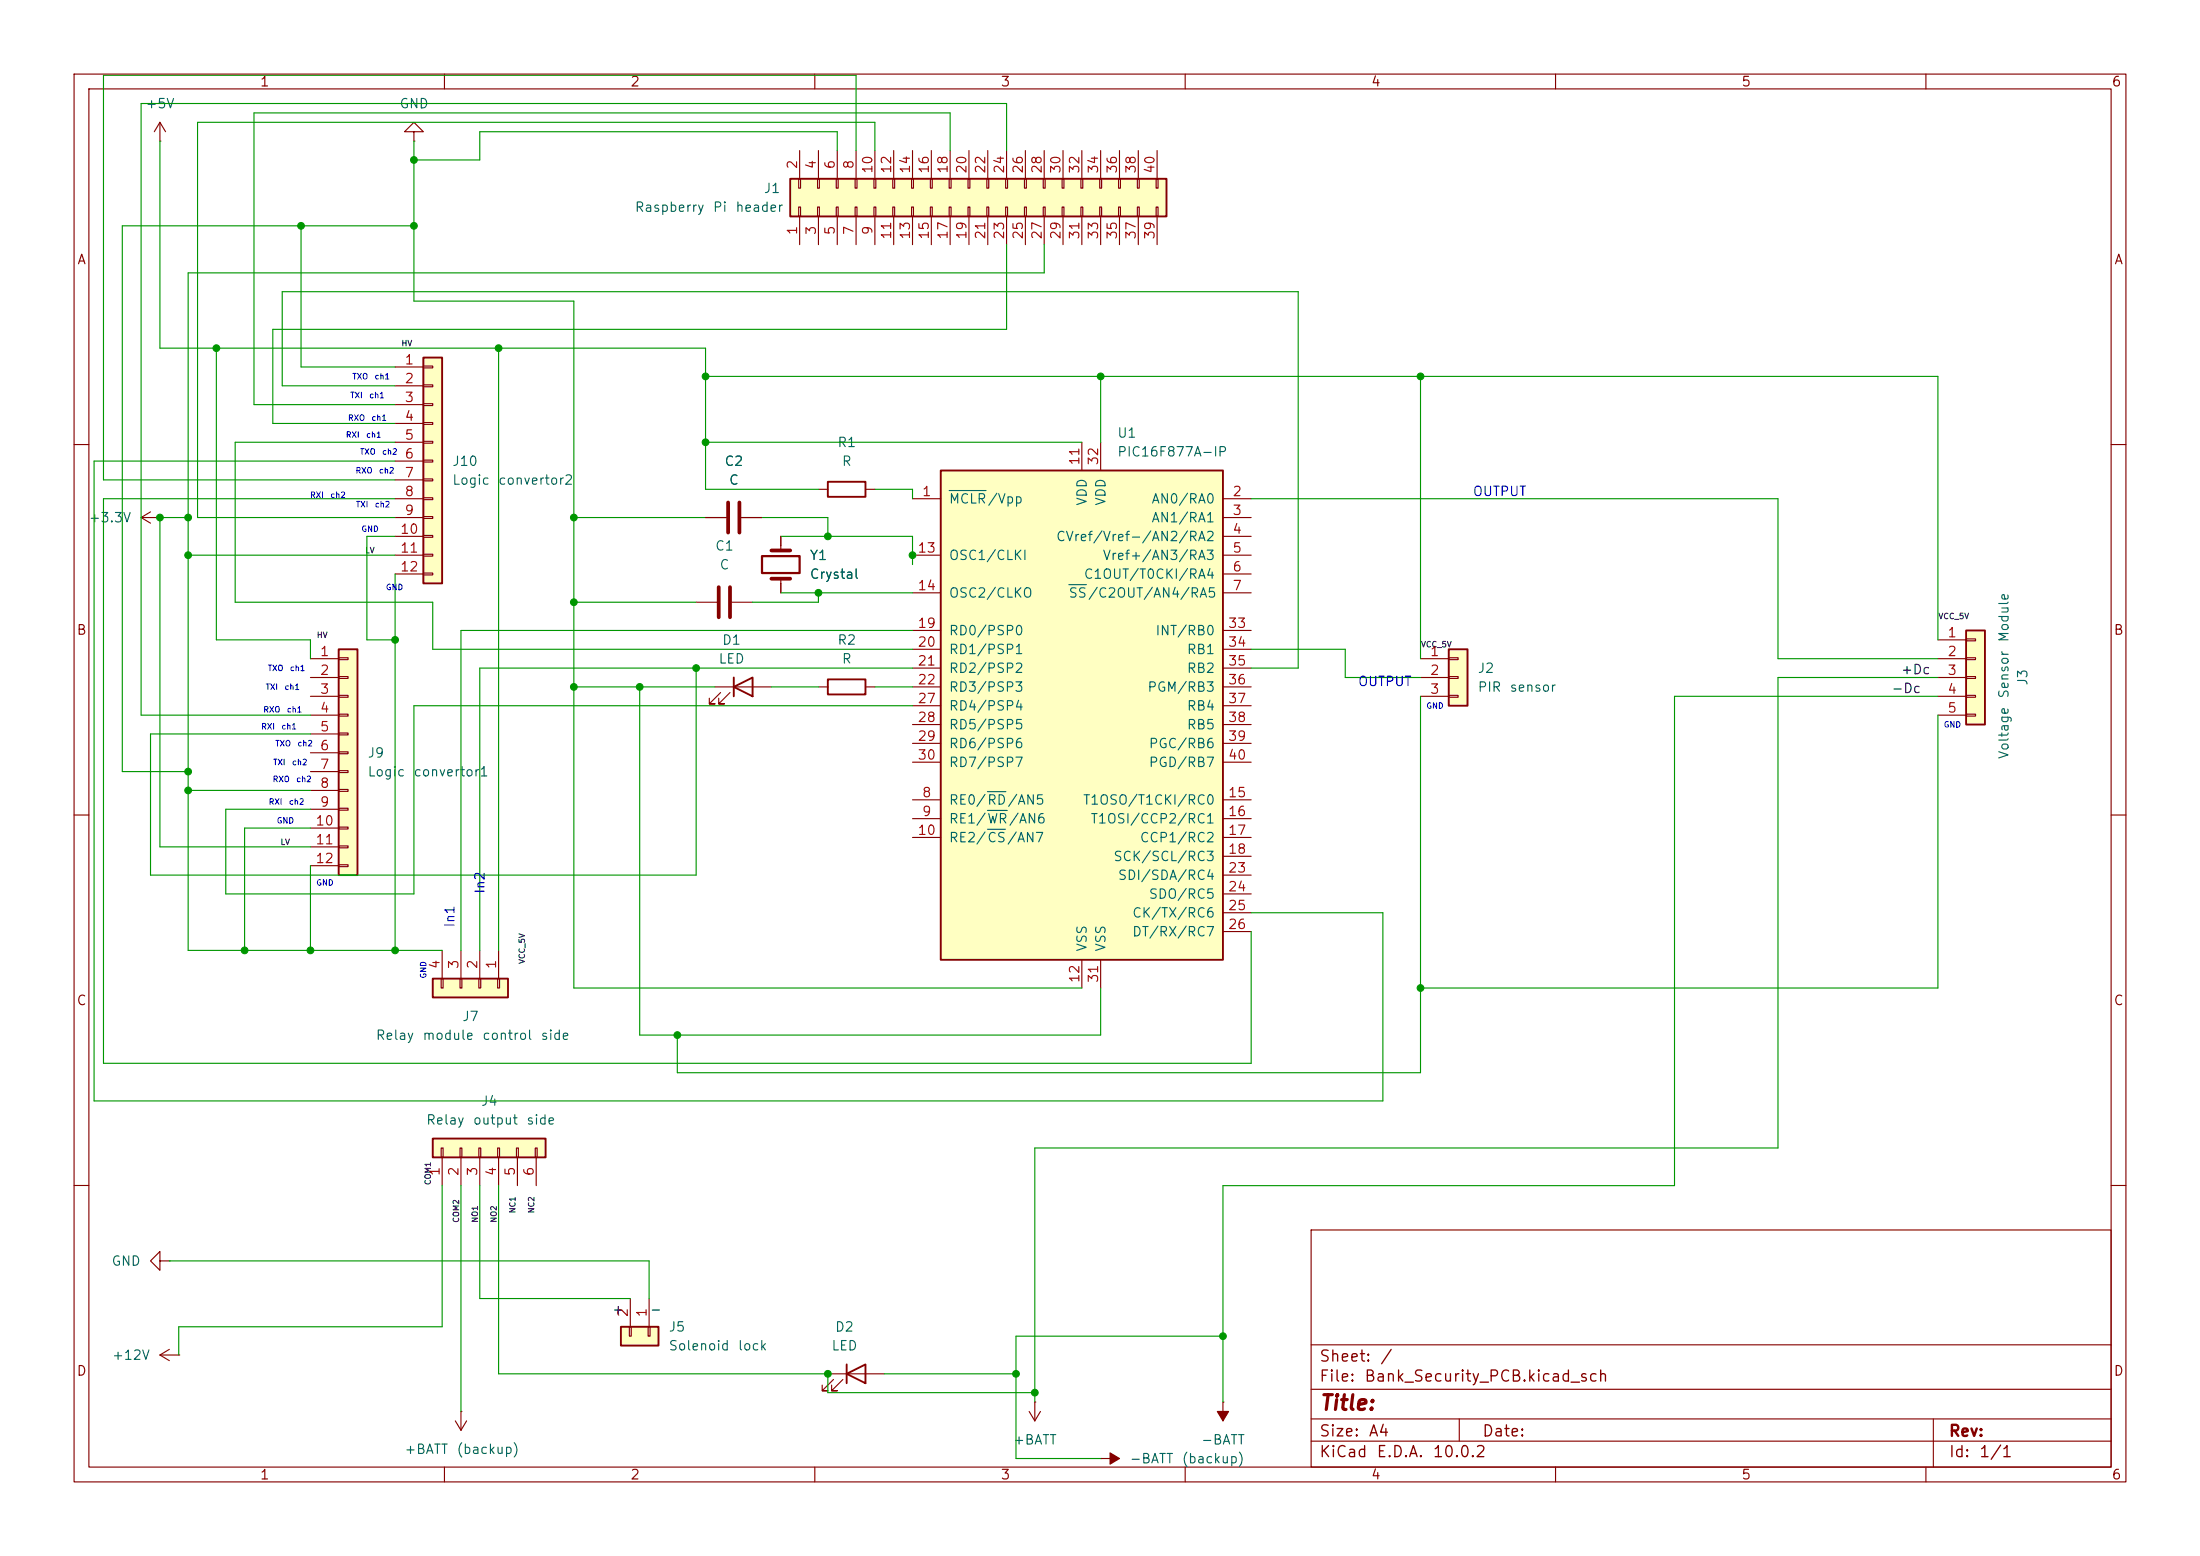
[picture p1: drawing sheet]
<svg xmlns="http://www.w3.org/2000/svg" width="297mm" height="210mm" viewBox="0 0 297 210" stroke-linecap="round" stroke-linejoin="round" font-family="sans-serif">
<g fill="none" stroke="#840000" stroke-width=".15">
<path d="M10 10h277v190h-277zM12 12h273v186h-273zM60 10v2M110 10v2M160 10v2M210 10v2M260 10v2M10 60h2M285 60h2M94 81.3h2.8M98.8 81.3h2.8M10 110h2"/>
<path d="M285 110h2M10 160h2M177 166h108v32h-108zM285 160h2M60 198v2M110 198v2M160 198v2M177 194.5h108M177 191.5h108M177 187.5h108M177 181.5h108M197 191.5v3"/>
<path d="M210 198v2M260 198v2M261 191.5v6.5"/>
</g>
<path d="M97 79.2v4.1M98.6 79.2v4.1" fill="none" stroke="#840000" stroke-width=".51"/>
<path d="M57.1 48.3h2.6v30.4h-2.6z" fill="#ffffc2"/>
<path d="M57.1 48.3h2.6v30.4h-2.6zM99.1 92.7l2.5-1.3v2.6zM99.1 91.4v2.6M114.3 185.4l2.5-1.2v2.5zM114.3 184.2v2.5" fill="none" stroke="#840000" stroke-width=".25"/>
<g fill="none" stroke="#840000" stroke-width=".15">
<path d="M55.9 17.8h1.2l-1.2-1.3-1.3 1.3h1.3v1.3M55.9 19.1h.1M53.3 49.5h3.8M53.3 52.1h3.8M53.3 54.6h3.8M53.3 57.2h3.8M53.3 59.7h3.8M57.1 49.4h1.3v.3h-1.3zM57.1 51.9h1.3v.3h-1.3zM57.1 54.5h1.3v.2h-1.3zM57.1 57h1.3v.3h-1.3zM57.1 59.6h1.3v.2h-1.3z"/>
<path d="M53.3 62.2h3.8M53.3 64.8h3.8M53.3 67.3h3.8M53.3 69.9h3.8M53.3 72.4h3.8M53.3 74.9h3.8M53.3 77.5h3.8M57.1 62.1h1.3v.3h-1.3zM57.1 64.6h1.3v.3h-1.3zM57.1 67.2h1.3v.2h-1.3zM57.1 69.7h1.3v.3h-1.3zM57.1 72.3h1.3v.2h-1.3z"/>
<path d="M57.1 74.8h1.3v.3h-1.3zM57.1 77.3h1.3v.3h-1.3zM96.5 92.7h7.6M97.3 93.5l-1.5 1.5h.7h-.7v-.8M98.6 93.5l-1.6 1.5h.8h-.8v-.8M111.8 185.4h7.6M112.5 186.2l-1.5 1.5h.8h-.8v-.8M113.8 186.2l-1.5 1.5h.7h-.7v-.8M138.9 190.5l.8 1.3M139.7 189.2h.1M139.7 189.2v2.6M140.5 190.5l-.8 1.3"/>
<path d="M148.6 196.9h.1M148.6 196.9h2.5M165.1 189.2h.1M165.1 189.2v2.6"/>
</g>
<g fill="#840000" stroke="#840000" stroke-width=".15">
<path d="M149.9 196.1l1.2 .8-1.2 .7z"/>
<path d="M164.3 190.5h1.6l-.8 1.3z"/>
</g>
<path d="M127 63.5h38.1v66h-38.1z" fill="#ffffc2"/>
<path d="M127 63.5h38.1v66h-38.1z" fill="none" stroke="#840000" stroke-width=".25"/>
<g fill="none" stroke="#840000" stroke-width=".15">
<path d="M146 59.7v3.8M148.6 59.7v3.8M123.2 67.3h3.8M123.2 74.9h3.8M165.1 67.3h3.8M165.1 69.9h3.8M165.1 72.4h3.8M165.1 74.9h3.8M165.1 77.5h3.8M123.2 80h3.8M123.2 85.1h3.8M123.2 87.6h3.8"/>
<path d="M123.2 90.2h3.8M123.2 92.7h3.8M123.2 95.3h3.8M123.2 97.8h3.8M165.1 80h3.8M165.1 85.1h3.8M165.1 87.6h3.8M165.1 90.2h3.8M165.1 92.7h3.8M165.1 95.3h3.8M165.1 97.8h3.8M123.2 108h3.8"/>
<path d="M123.2 110.5h3.8M123.2 113h3.8M123.2 100.3h3.8M123.2 102.9h3.8M165.1 108h3.8M165.1 110.5h3.8M165.1 113h3.8M165.1 115.6h3.8M165.1 118.1h3.8M165.1 100.3h3.8M165.1 102.9h3.8M146 129.5v3.9"/>
<path d="M148.6 129.5v3.9M165.1 120.7h3.8M165.1 123.2h3.8M165.1 125.7h3.8"/>
</g>
<path d="M128.1 66.2h5M144.3 78.9h2.4M133.3 106.8h2.5M133.3 109.4h2.7M133.3 111.9h2.4" fill="none" stroke="#006464" stroke-width=".15"/>
<path d="M195.6 87.6h2.5v7.7h-2.5z" fill="#ffffc2"/>
<path d="M195.6 87.6h2.5v7.7h-2.5z" fill="none" stroke="#840000" stroke-width=".25"/>
<path d="M191.8 88.9h3.8M191.8 91.4h3.8M191.8 94h3.8M195.6 88.8h1.2v.2h-1.2zM195.6 91.3h1.2v.3h-1.2zM195.6 93.9h1.2v.2h-1.2zM61.5 191.8l.7 1.2M62.2 190.5h.1M62.2 190.5v2.5M63 191.8l-.8 1.2" fill="none" stroke="#840000" stroke-width=".15"/>
<path d="M106.7 24.1h50.8v5.1h-50.8z" fill="#ffffc2"/>
<path d="M106.7 24.1h50.8v5.1h-50.8z" fill="none" stroke="#840000" stroke-width=".25"/>
<g fill="none" stroke="#840000" stroke-width=".15">
<path d="M107.8 27.9h.3v1.3h-.3zM107.8 24.1h.3v1.3h-.3zM107.9 20.3v3.8M107.9 29.2v3.8M110.4 27.9h.2v1.3h-.2zM110.4 24.1h.2v1.3h-.2zM110.5 20.3v3.8M110.5 29.2v3.8M112.9 27.9h.3v1.3h-.3zM112.9 24.1h.3v1.3h-.3zM113 20.3v3.8M113 29.2v3.8"/>
<path d="M115.4 27.9h.3v1.3h-.3zM115.4 24.1h.3v1.3h-.3zM115.6 20.3v3.8M115.6 29.2v3.8M118 27.9h.2v1.3h-.2zM118 24.1h.2v1.3h-.2zM118.1 20.3v3.8M118.1 29.2v3.8M120.5 27.9h.3v1.3h-.3zM120.5 24.1h.3v1.3h-.3zM120.6 20.3v3.8M120.6 29.2v3.8"/>
<path d="M123.1 27.9h.2v1.3h-.2zM123.1 24.1h.2v1.3h-.2zM123.2 20.3v3.8M123.2 29.2v3.8M125.6 27.9h.3v1.3h-.3zM125.6 24.1h.3v1.3h-.3zM125.7 20.3v3.8M125.7 29.2v3.8M128.1 27.9h.3v1.3h-.3zM128.1 24.1h.3v1.3h-.3zM128.3 20.3v3.8M128.3 29.2v3.8"/>
<path d="M130.7 27.9h.2v1.3h-.2zM130.7 24.1h.2v1.3h-.2zM130.8 20.3v3.8M130.8 29.2v3.8M133.2 27.9h.3v1.3h-.3zM133.2 24.1h.3v1.3h-.3zM133.3 20.3v3.8M133.3 29.2v3.8M135.8 27.9h.2v1.3h-.2zM135.8 24.1h.2v1.3h-.2zM135.9 20.3v3.8M135.9 29.2v3.8"/>
<path d="M138.3 27.9h.3v1.3h-.3zM138.3 24.1h.3v1.3h-.3zM138.4 20.3v3.8M138.4 29.2v3.8M140.8 27.9h.3v1.3h-.3zM140.8 24.1h.3v1.3h-.3zM141 20.3v3.8M141 29.2v3.8M143.4 27.9h.2v1.3h-.2zM143.4 24.1h.2v1.3h-.2zM143.5 20.3v3.8M143.5 29.2v3.8"/>
<path d="M145.9 27.9h.3v1.3h-.3zM145.9 24.1h.3v1.3h-.3zM146 20.3v3.8M146 29.2v3.8M148.5 27.9h.2v1.3h-.2zM148.5 24.1h.2v1.3h-.2zM148.6 20.3v3.8M148.6 29.2v3.8M151 27.9h.3v1.3h-.3zM151 24.1h.3v1.3h-.3zM151.1 20.3v3.8M151.1 29.2v3.8"/>
<path d="M153.5 27.9h.3v1.3h-.3zM153.5 24.1h.3v1.3h-.3zM153.7 20.3v3.8M153.7 29.2v3.8M156.1 27.9h.2v1.3h-.2zM156.1 24.1h.2v1.3h-.2zM156.2 20.3v3.8M156.2 29.2v3.8"/>
</g>
<path d="M58.4 132.1h10.2v2.5h-10.2z" fill="#ffffc2"/>
<path d="M58.4 132.1h10.2v2.5h-10.2z" fill="none" stroke="#840000" stroke-width=".25"/>
<path d="M59.6 132.1h.2v1.3h-.2zM59.7 128.3v3.8M62.1 132.1h.3v1.3h-.3zM62.2 128.3v3.8M64.6 132.1h.3v1.3h-.3zM64.8 128.3v3.8M67.2 132.1h.2v1.3h-.2zM67.3 128.3v3.8" fill="none" stroke="#840000" stroke-width=".15"/>
<path d="M83.8 179.1h5.1v2.5h-5.1z" fill="#ffffc2"/>
<path d="M83.8 179.1h5.1v2.5h-5.1z" fill="none" stroke="#840000" stroke-width=".25"/>
<path d="M105.4 72.4v1.9M105.4 78.1v1.9M85 179.1h.2v1.2h-.2zM85.1 175.3v3.8M87.5 179.1h.3v1.2h-.3zM87.6 175.3v3.8" fill="none" stroke="#840000" stroke-width=".15"/>
<path d="M104.1 78.1h2.6M104.1 74.3h2.6" fill="none" stroke="#840000" stroke-width=".51"/>
<path d="M102.9 75.1h5v2.2h-5z" fill="none" stroke="#840000" stroke-width=".3"/>
<path d="M265.4 85.1h2.6v12.7h-2.6z" fill="#ffffc2"/>
<path d="M111.8 65h5v2.1h-5zM111.8 91.7h5v2h-5zM265.4 85.1h2.6v12.7h-2.6z" fill="none" stroke="#840000" stroke-width=".25"/>
<g fill="none" stroke="#840000" stroke-width=".15">
<path d="M21.6 19.1h.1M21.6 16.5l-.8 1.3M21.6 16.5l.8 1.3M21.6 16.5v2.6M19 69.9l1.3 .7M19 69.9h2.6M20.3 69.1l-1.3 .8M21.6 69.9h.1M110.5 66h1.3M116.8 66h1.3M110.5 92.7h1.3M116.8 92.7h1.3"/>
<path d="M261.6 86.4h3.8M261.6 88.9h3.8M261.6 91.4h3.8M261.6 94h3.8M261.6 96.5h3.8M265.4 86.2h1.3v.3h-1.3zM265.4 88.8h1.3v.2h-1.3zM265.4 91.3h1.3v.3h-1.3zM265.4 93.9h1.3v.2h-1.3zM265.4 96.4h1.3v.2h-1.3zM21.6 182.9l1.3 .7M21.6 182.9h2.5"/>
<path d="M22.9 182.1l-1.3 .8M24.1 182.9h.1"/>
</g>
<path d="M45.7 87.6h2.6v30.5h-2.6z" fill="#ffffc2"/>
<path d="M45.7 87.6h2.6v30.5h-2.6z" fill="none" stroke="#840000" stroke-width=".25"/>
<g fill="none" stroke="#840000" stroke-width=".15">
<path d="M95.2 69.9h2.8M100.1 69.9h2.8M41.9 88.9h3.8M41.9 91.4h3.8M41.9 94h3.8M41.9 96.5h3.8M41.9 99.1h3.8M45.7 88.8h1.3v.2h-1.3zM45.7 91.3h1.3v.3h-1.3zM45.7 93.9h1.3v.2h-1.3zM45.7 96.4h1.3v.2h-1.3zM45.7 98.9h1.3v.3h-1.3z"/>
<path d="M41.9 101.6h3.8M41.9 104.1h3.8M41.9 106.7h3.8M41.9 109.2h3.8M41.9 111.8h3.8M41.9 114.3h3.8M41.9 116.8h3.8M45.7 101.5h1.3v.2h-1.3zM45.7 104h1.3v.3h-1.3zM45.7 106.6h1.3v.2h-1.3zM45.7 109.1h1.3v.2h-1.3zM45.7 111.6h1.3v.3h-1.3z"/>
<path d="M45.7 114.2h1.3v.2h-1.3zM45.7 116.7h1.3v.3h-1.3zM21.6 170.2v-1.3l-1.3 1.3 1.3 1.3v-1.3h1.3M22.9 170.2h.1"/>
</g>
<path d="M98.3 67.8v4.1M99.8 67.8v4.1" fill="none" stroke="#840000" stroke-width=".51"/>
<path d="M58.4 153.7h15.3v2.5h-15.3z" fill="#ffffc2"/>
<path d="M58.4 153.7h15.3v2.5h-15.3z" fill="none" stroke="#840000" stroke-width=".25"/>
<g fill="none" stroke="#840000" stroke-width=".15">
<path d="M95.2 69.9h2.8M100.1 69.9h2.8M105.4 72.4v1.3M105.4 78.7v1.3M59.6 154.9h.2v1.3h-.2zM59.7 156.2v3.8M62.1 154.9h.3v1.3h-.3zM62.2 156.2v3.8M64.6 154.9h.3v1.3h-.3zM64.8 156.2v3.8M67.2 154.9h.2v1.3h-.2zM67.3 156.2v3.8"/>
<path d="M69.7 154.9h.3v1.3h-.3zM69.8 156.2v3.8M72.3 154.9h.2v1.3h-.2zM72.4 156.2v3.8"/>
</g>
<g fill="none" stroke="#009600" stroke-width=".15">
<path d="M21.6 19.1v27.9h73.6v19h15.3M55.9 19.1v21.5h21.6v92.8h68.5M40.6 30.5v19h12.7M55.9 30.5h-39.4v73.6h8.9M113 20.3v-2.5h-48.2v3.8h-8.9M115.6 20.3v-10.1h-101.6v54.6h39.3M118.1 20.3v-3.8h-91.4v53.4h26.6M128.3 20.3v-5.1h-94v39.4h19M135.9 33v11.5h-99.1v12.7h16.5M135.9 20.3v-6.3h-116.9v82.5h22.9M141 33v3.8h-115.6v91.5h34.3M29.2 47v39.4h12.7v2.5"/>
<path d="M53.3 59.7h-21.6v21.6h26.7v6.3h64.8M53.3 52.1h-15.2v-12.7h137.2v50.8h-6.4M67.3 47v81.3M95.2 59.7h50.8M95.2 50.8h166.4v35.6M148.6 50.8v8.9M191.8 50.8v38.1M25.4 69.9h-3.8v44.4h20.3M25.4 74.9h27.9M53.3 72.4h-3.8v14h3.8M53.3 67.3h-39.3v76.2h154.9v-17.8M53.3 62.2h-40.6v86.4h174v-25.4h-17.8"/>
<path d="M53.3 77.5v50.8M77.5 69.9h17.7M102.9 69.9h8.9v2.5M105.4 72.4h17.8v3.8M118.1 66h5.1v1.3M168.9 67.3h71.1v21.6h21.6M77.5 92.7h19M77.5 81.3h16.5M86.4 92.7v47h62.2v-6.3M94 90.2v27.9h-73.7v-19h21.6M104.1 92.7h6.4M105.4 80h17.8"/>
<path d="M110.5 80v1.3h-8.9M118.1 92.7h5.1M123.2 85.1h-61v43.2M123.2 90.2h-58.4v38.1M123.2 95.3h-67.3v25.4h-25.4v-11.5h11.4M168.9 87.6h12.7v3.8h10.2M191.8 94v50.8h-100.4v-5.1M261.6 96.5v36.9h-69.8M261.6 91.4h-21.6v63.5h-100.3v34.3M261.6 94h-35.5v66h-61v29.2M25.4 106.7h16.5M41.9 116.8v11.5"/>
<path d="M41.9 111.8h-8.9v16.5M22.9 170.2h64.7v5.1M59.7 160v19.1h-35.6v3.8M62.2 160v30.5M64.8 160v15.3h20.3M67.3 160v25.4h44.5v2.6h27.9M119.4 185.4h17.8M165.1 180.3h-27.9v16.6h11.4"/>
</g>
<g fill="#009600" stroke="#009600" stroke-width=".14">
<circle cx="191.8" cy="133.4" r=".46"/>
<circle cx="95.2" cy="59.7" r=".46"/>
<circle cx="86.4" cy="92.7" r=".46"/>
<circle cx="91.4" cy="139.7" r=".46"/>
<circle cx="110.5" cy="80" r=".46"/>
<circle cx="191.8" cy="50.8" r=".46"/>
<circle cx="111.8" cy="72.4" r=".46"/>
<circle cx="94" cy="90.2" r=".46"/>
<circle cx="77.5" cy="92.7" r=".46"/>
<circle cx="77.5" cy="69.9" r=".46"/>
<circle cx="77.5" cy="81.3" r=".46"/>
<circle cx="123.2" cy="74.9" r=".46"/>
<circle cx="95.2" cy="50.8" r=".46"/>
<circle cx="67.3" cy="47" r=".46"/>
<circle cx="148.6" cy="50.8" r=".46"/>
<circle cx="55.9" cy="21.6" r=".46"/>
<circle cx="55.9" cy="30.5" r=".46"/>
<circle cx="40.6" cy="30.5" r=".46"/>
<circle cx="29.2" cy="47" r=".46"/>
<circle cx="137.2" cy="185.4" r=".46"/>
<circle cx="111.8" cy="185.4" r=".46"/>
<circle cx="139.7" cy="188" r=".46"/>
<circle cx="165.1" cy="180.3" r=".46"/>
<circle cx="53.3" cy="128.3" r=".46"/>
<circle cx="41.9" cy="128.3" r=".46"/>
<circle cx="33" cy="128.3" r=".46"/>
<circle cx="53.3" cy="86.4" r=".46"/>
<circle cx="25.4" cy="104.1" r=".46"/>
<circle cx="25.4" cy="106.7" r=".46"/>
<circle cx="25.4" cy="69.9" r=".46"/>
<circle cx="25.4" cy="74.9" r=".46"/>
<circle cx="21.6" cy="69.9" r=".46"/>
</g>
<text font-size="2" fill="#840000" x="178" y="190.8">Title:</text>
<g font-size="1.5" fill="#840000">
<text x="178" y="184.2">Sheet:</text>
<text x="186.2" y="184.2">/</text>
<text x="178" y="186.9">File:</text>
<text x="184.1" y="186.9">Bank_Security_PCB.kicad_sch</text>
<text x="178" y="197.1">KiCad</text>
<text x="178" y="194.3">Size:</text>
<text x="184.7" y="194.3">A4</text>
<text x="185.7" y="197.1">E.D.A.</text>
<text x="193.3" y="197.1">10.0.2</text>
<text x="200" y="194.3">Date:</text>
<text x="263" y="194.3">Rev:</text>
<text x="263" y="197.1">Id:</text>
<text x="267.1" y="197.1">1/1</text>
</g>
<g font-size="1.3" fill="#840000">
<text x="35" y="12">1</text>
<text x="85" y="12">2</text>
<text x="135" y="12">3</text>
<text x="185" y="12">4</text>
<text x="235" y="12">5</text>
<text x="285" y="12">6</text>
<text x="10.3" y="36">A</text>
<text x="285.3" y="36">A</text>
<text x="10.3" y="86">B</text>
<text x="285.3" y="86">B</text>
<text x="10.3" y="136">C</text>
<text x="285.3" y="136">C</text>
<text x="10.3" y="186">D</text>
<text x="285.3" y="186">D</text>
<text x="35" y="200">1</text>
<text x="85" y="200">2</text>
<text x="135" y="200">3</text>
<text x="185" y="200">4</text>
<text x="235" y="200">5</text>
<text x="285" y="200">6</text>
</g>
<g font-size="1.3" fill="#006464">
<text x="19.6" y="14.9">+5V</text>
<text x="53.8" y="14.9">GND</text>
<text x="85.6" y="28.9">Raspberry</text>
<text x="96.1" y="28.9">Pi</text>
<text x="99.2" y="28.9">header</text>
<text x="103" y="26.4">J1</text>
<text x="150.7" y="59.4">U1</text>
<text x="61" y="65.7">Logic</text>
<text x="61" y="63.2">J10</text>
<text x="67.2" y="65.7">convertor2</text>
<text x="97.7" y="63.2">C2</text>
<text x="98.3" y="65.7">C</text>
<text x="113" y="60.7">R1</text>
<text x="113.6" y="63.2">R</text>
<text x="150.7" y="61.9">PIC16F877A-IP</text>
<text x="11.9" y="70.8">+3.3V</text>
<text x="128" y="68.3">MCLR/Vpp</text>
<text x="147" y="68.3" transform="rotate(-90 147 68.3)">VDD</text>
<text x="149.6" y="68.3" transform="rotate(-90 149.6 68.3)">VDD</text>
<text x="155.4" y="68.3">AN0/RA0</text>
<text x="155.4" y="70.8">AN1/RA1</text>
<text x="96.4" y="74.6">C1</text>
<text x="97.1" y="77.2">C</text>
<text x="109.2" y="75.9">Y1</text>
<text x="128" y="75.9">OSC1/CLKI</text>
<text x="142.5" y="73.4">CVref/Vref-/AN2/RA2</text>
<text x="148.8" y="75.9">Vref+/AN3/RA3</text>
<text x="109.2" y="78.4">Crystal</text>
<text x="128" y="81">OSC2/CLKO</text>
<text x="144.2" y="81">SS/C2OUT/AN4/RA5</text>
<text x="146.2" y="78.4">C1OUT/T0CKI/RA4</text>
<text x="96.9" y="89.9">LED</text>
<text x="97.4" y="87.3">D1</text>
<text x="113" y="87.3">R2</text>
<text x="113.6" y="89.9">R</text>
<text x="128" y="86.1">RD0/PSP0</text>
<text x="128" y="88.6">RD1/PSP1</text>
<text x="155.9" y="86.1">INT/RB0</text>
<text x="160.1" y="88.6">RB1</text>
<text x="271.5" y="86.8" transform="rotate(-90 271.5 86.8)">Module</text>
<text x="128" y="91.1">RD2/PSP2</text>
<text x="128" y="93.7">RD3/PSP3</text>
<text x="154.8" y="93.7">PGM/RB3</text>
<text x="160.1" y="91.1">RB2</text>
<text x="199.4" y="91.1">J2</text>
<text x="199.4" y="93.7">PIR</text>
<text x="203.7" y="93.7">sensor</text>
<text x="271.5" y="94.4" transform="rotate(-90 271.5 94.4)">Sensor</text>
<text x="274" y="92.6" transform="rotate(-90 274 92.6)">J3</text>
<text x="128" y="96.2">RD4/PSP4</text>
<text x="128" y="98.8">RD5/PSP5</text>
<text x="128" y="101.3">RD6/PSP6</text>
<text x="155" y="101.3">PGC/RB6</text>
<text x="160.1" y="96.2">RB4</text>
<text x="160.1" y="98.8">RB5</text>
<text x="49.5" y="102.6">J9</text>
<text x="49.5" y="105.1">Logic</text>
<text x="55.7" y="105.1">convertor1</text>
<text x="128" y="103.8">RD7/PSP7</text>
<text x="155" y="103.8">PGD/RB7</text>
<text x="271.5" y="102.5" transform="rotate(-90 271.5 102.5)">Voltage</text>
<text x="128" y="108.9">RE0/RD/AN5</text>
<text x="128" y="111.5">RE1/WR/AN6</text>
<text x="146.1" y="108.9">T1OSO/T1CKI/RC0</text>
<text x="147.1" y="111.5">T1OSI/CCP2/RC1</text>
<text x="128" y="114">RE2/CS/AN7</text>
<text x="150.2" y="116.5">SCK/SCL/RC3</text>
<text x="150.8" y="119.1">SDI/SDA/RC4</text>
<text x="153.8" y="114">CCP1/RC2</text>
<text x="152.8" y="124.2">CK/TX/RC6</text>
<text x="155" y="121.6">SDO/RC5</text>
<text x="147" y="128.5" transform="rotate(-90 147 128.5)">VSS</text>
<text x="149.6" y="128.5" transform="rotate(-90 149.6 128.5)">VSS</text>
<text x="152.8" y="126.7">DT/RX/RC7</text>
<text x="50.6" y="140.7">Relay</text>
<text x="56.9" y="140.7">module</text>
<text x="62.3" y="138.1">J7</text>
<text x="65" y="140.7">control</text>
<text x="72.9" y="140.7">side</text>
<text x="64.8" y="149.6">J4</text>
<text x="57.4" y="152.1">Relay</text>
<text x="63.8" y="152.1">output</text>
<text x="71" y="152.1">side</text>
<text x="15" y="171.2">GND</text>
<text x="15" y="183.9">+12V</text>
<text x="90.2" y="180">J5</text>
<text x="90.2" y="182.6">Solenoid</text>
<text x="99.5" y="182.6">lock</text>
<text x="112.2" y="182.6">LED</text>
<text x="112.6" y="180">D2</text>
<text x="54.5" y="196.6">+BATT</text>
<text x="61.5" y="196.6">(backup)</text>
<text x="136.7" y="195.3">+BATT</text>
<text x="152.4" y="197.8">-BATT</text>
<text x="159.4" y="197.8">(backup)</text>
<text x="162.1" y="195.3">-BATT</text>
</g>
<g font-size="1.3" fill="#a90000">
<text x="107.9" y="22.9" transform="rotate(-90 107.9 22.9)">2</text>
<text x="110.5" y="22.9" transform="rotate(-90 110.5 22.9)">4</text>
<text x="113" y="22.9" transform="rotate(-90 113 22.9)">6</text>
<text x="115.5" y="22.9" transform="rotate(-90 115.5 22.9)">8</text>
<text x="118.1" y="23.5" transform="rotate(-90 118.1 23.5)">10</text>
<text x="120.6" y="23.5" transform="rotate(-90 120.6 23.5)">12</text>
<text x="123.2" y="23.5" transform="rotate(-90 123.2 23.5)">14</text>
<text x="125.7" y="23.5" transform="rotate(-90 125.7 23.5)">16</text>
<text x="128.2" y="23.5" transform="rotate(-90 128.2 23.5)">18</text>
<text x="130.8" y="23.5" transform="rotate(-90 130.8 23.5)">20</text>
<text x="133.3" y="23.5" transform="rotate(-90 133.3 23.5)">22</text>
<text x="135.9" y="23.5" transform="rotate(-90 135.9 23.5)">24</text>
<text x="138.4" y="23.5" transform="rotate(-90 138.4 23.5)">26</text>
<text x="140.9" y="23.5" transform="rotate(-90 140.9 23.5)">28</text>
<text x="143.5" y="23.5" transform="rotate(-90 143.5 23.5)">30</text>
<text x="146" y="23.5" transform="rotate(-90 146 23.5)">32</text>
<text x="148.6" y="23.5" transform="rotate(-90 148.6 23.5)">34</text>
<text x="151.1" y="23.5" transform="rotate(-90 151.1 23.5)">36</text>
<text x="153.6" y="23.5" transform="rotate(-90 153.6 23.5)">38</text>
<text x="156.2" y="23.5" transform="rotate(-90 156.2 23.5)">40</text>
<text x="107.9" y="31.8" transform="rotate(-90 107.9 31.8)">1</text>
<text x="110.5" y="31.8" transform="rotate(-90 110.5 31.8)">3</text>
<text x="113" y="31.8" transform="rotate(-90 113 31.8)">5</text>
<text x="115.5" y="31.8" transform="rotate(-90 115.5 31.8)">7</text>
<text x="118.1" y="31.8" transform="rotate(-90 118.1 31.8)">9</text>
<text x="120.6" y="32.4" transform="rotate(-90 120.6 32.4)">11</text>
<text x="123.2" y="32.4" transform="rotate(-90 123.2 32.4)">13</text>
<text x="125.7" y="32.4" transform="rotate(-90 125.7 32.4)">15</text>
<text x="128.2" y="32.4" transform="rotate(-90 128.2 32.4)">17</text>
<text x="130.8" y="32.4" transform="rotate(-90 130.8 32.4)">19</text>
<text x="133.3" y="32.4" transform="rotate(-90 133.3 32.4)">21</text>
<text x="135.9" y="32.4" transform="rotate(-90 135.9 32.4)">23</text>
<text x="138.4" y="32.4" transform="rotate(-90 138.4 32.4)">25</text>
<text x="140.9" y="32.4" transform="rotate(-90 140.9 32.4)">27</text>
<text x="143.5" y="32.4" transform="rotate(-90 143.5 32.4)">29</text>
<text x="146" y="32.4" transform="rotate(-90 146 32.4)">31</text>
<text x="148.6" y="32.4" transform="rotate(-90 148.6 32.4)">33</text>
<text x="151.1" y="32.4" transform="rotate(-90 151.1 32.4)">35</text>
<text x="153.6" y="32.4" transform="rotate(-90 153.6 32.4)">37</text>
<text x="156.2" y="32.4" transform="rotate(-90 156.2 32.4)">39</text>
<text x="54.5" y="49.5">1</text>
<text x="54.5" y="52">2</text>
<text x="54.5" y="54.6">3</text>
<text x="54.5" y="57.1">4</text>
<text x="54.5" y="59.7">5</text>
<text x="54.5" y="62.2">6</text>
<text x="54.5" y="64.7">7</text>
<text x="146" y="62.9" transform="rotate(-90 146 62.9)">11</text>
<text x="148.6" y="62.9" transform="rotate(-90 148.6 62.9)">32</text>
<text x="54.5" y="67.3">8</text>
<text x="54.5" y="69.8">9</text>
<text x="124.4" y="67.3">1</text>
<text x="166.3" y="67.3">2</text>
<text x="166.3" y="69.8">3</text>
<text x="53.9" y="72.4">10</text>
<text x="53.9" y="74.9">11</text>
<text x="53.9" y="77.4">12</text>
<text x="123.8" y="74.9">13</text>
<text x="166.3" y="72.4">4</text>
<text x="166.3" y="74.9">5</text>
<text x="166.3" y="77.4">6</text>
<text x="123.8" y="80">14</text>
<text x="166.3" y="80">7</text>
<text x="43.1" y="88.9">1</text>
<text x="123.8" y="85.1">19</text>
<text x="123.8" y="87.6">20</text>
<text x="165.7" y="85.1">33</text>
<text x="165.7" y="87.6">34</text>
<text x="193" y="88.9">1</text>
<text x="262.8" y="86.3">1</text>
<text x="262.8" y="88.9">2</text>
<text x="43.1" y="91.4">2</text>
<text x="43.1" y="94">3</text>
<text x="123.8" y="90.1">21</text>
<text x="123.8" y="92.7">22</text>
<text x="123.8" y="95.2">27</text>
<text x="165.7" y="90.1">35</text>
<text x="165.7" y="92.7">36</text>
<text x="165.7" y="95.2">37</text>
<text x="193" y="91.4">2</text>
<text x="193" y="94">3</text>
<text x="262.8" y="91.4">3</text>
<text x="262.8" y="94">4</text>
<text x="43.1" y="96.5">4</text>
<text x="43.1" y="99">5</text>
<text x="43.1" y="101.6">6</text>
<text x="123.8" y="97.8">28</text>
<text x="123.8" y="100.3">29</text>
<text x="165.7" y="97.8">38</text>
<text x="165.7" y="100.3">39</text>
<text x="262.8" y="96.5">5</text>
<text x="43.1" y="104.1">7</text>
<text x="43.1" y="106.7">8</text>
<text x="123.8" y="102.8">30</text>
<text x="124.4" y="107.9">8</text>
<text x="165.7" y="107.9">15</text>
<text x="165.7" y="102.8">40</text>
<text x="42.5" y="111.7">10</text>
<text x="43.1" y="109.2">9</text>
<text x="123.8" y="113">10</text>
<text x="124.4" y="110.5">9</text>
<text x="165.7" y="110.5">16</text>
<text x="165.7" y="113">17</text>
<text x="42.5" y="114.3">11</text>
<text x="42.5" y="116.8">12</text>
<text x="165.7" y="115.5">18</text>
<text x="165.7" y="118.1">23</text>
<text x="165.7" y="120.6">24</text>
<text x="165.7" y="123.2">25</text>
<text x="165.7" y="125.7">26</text>
<text x="59.7" y="130.9" transform="rotate(-90 59.7 130.9)">4</text>
<text x="62.2" y="130.9" transform="rotate(-90 62.2 130.9)">3</text>
<text x="64.7" y="130.9" transform="rotate(-90 64.7 130.9)">2</text>
<text x="67.3" y="130.9" transform="rotate(-90 67.3 130.9)">1</text>
<text x="146" y="132.8" transform="rotate(-90 146 132.8)">12</text>
<text x="148.6" y="132.8" transform="rotate(-90 148.6 132.8)">31</text>
<text x="59.7" y="158.8" transform="rotate(-90 59.7 158.8)">1</text>
<text x="62.2" y="158.8" transform="rotate(-90 62.2 158.8)">2</text>
<text x="64.7" y="158.8" transform="rotate(-90 64.7 158.8)">3</text>
<text x="67.3" y="158.8" transform="rotate(-90 67.3 158.8)">4</text>
<text x="69.8" y="158.8" transform="rotate(-90 69.8 158.8)">5</text>
<text x="72.4" y="158.8" transform="rotate(-90 72.4 158.8)">6</text>
<text x="85.1" y="177.9" transform="rotate(-90 85.1 177.9)">2</text>
<text x="87.6" y="177.9" transform="rotate(-90 87.6 177.9)">1</text>
</g>
<g font-size="1.3" fill="#0000c2">
<text x="198.7" y="67.3">OUTPUT</text>
<text x="183.2" y="92.9">OUTPUT</text>
<text x="61.7" y="125.3" transform="rotate(-90 61.7 125.3)">In1</text>
<text x="65.7" y="120.7" transform="rotate(-90 65.7 120.7)">In2</text>
</g>
<g font-size="1.3" fill="#0f0f0f">
<text x="255.3" y="93.9">-Dc</text>
<text x="256.5" y="91.3">+Dc</text>
<text x="82.5" y="177.7">+</text>
<text x="87.6" y="177.7">-</text>
</g>
<g font-size=".8" fill="#0f0f0f">
<text x="54.1" y="46.9">HV</text>
<text x="49.2" y="74.9">LV</text>
<text x="261.6" y="83.7">VCC_5V</text>
<text x="42.7" y="86.3">HV</text>
<text x="191.8" y="87.6">VCC_5V</text>
<text x="37.8" y="114.2">LV</text>
<text x="71" y="130.2" transform="rotate(-90 71 130.2)">VCC_5V</text>
<text x="58.3" y="160" transform="rotate(-90 58.3 160)">COM1</text>
<text x="62.2" y="165.1" transform="rotate(-90 62.2 165.1)">COM2</text>
<text x="64.7" y="165.1" transform="rotate(-90 64.7 165.1)">NO1</text>
<text x="67.2" y="165.1" transform="rotate(-90 67.2 165.1)">NO2</text>
<text x="69.8" y="163.8" transform="rotate(-90 69.8 163.8)">NC1</text>
<text x="72.3" y="163.8" transform="rotate(-90 72.3 163.8)">NC2</text>
</g>
<g font-size=".8" fill="#0000c2">
<text x="47.2" y="53.9">TXI</text>
<text x="47.5" y="51.4">TXO</text>
<text x="49.8" y="53.9">ch1</text>
<text x="50.5" y="51.4">ch1</text>
<text x="46.6" y="59.3">RXI</text>
<text x="46.9" y="57">RXO</text>
<text x="49.4" y="59.3">ch1</text>
<text x="50.1" y="57">ch1</text>
<text x="47.9" y="64.1">RXO</text>
<text x="48.5" y="61.5">TXO</text>
<text x="51.1" y="64.1">ch2</text>
<text x="51.5" y="61.5">ch2</text>
<text x="41.8" y="67.4">RXI</text>
<text x="44.5" y="67.4">ch2</text>
<text x="48" y="68.7">TXI</text>
<text x="48.7" y="72">GND</text>
<text x="50.5" y="68.7">ch2</text>
<text x="52" y="79.8">GND</text>
<text x="35.8" y="93.3">TXI</text>
<text x="36.1" y="90.8">TXO</text>
<text x="38.3" y="93.3">ch1</text>
<text x="39.1" y="90.8">ch1</text>
<text x="192.5" y="95.8">GND</text>
<text x="35.2" y="98.6">RXI</text>
<text x="35.5" y="96.3">RXO</text>
<text x="37.1" y="100.9">TXO</text>
<text x="37.9" y="98.6">ch1</text>
<text x="38.7" y="96.3">ch1</text>
<text x="40.1" y="100.9">ch2</text>
<text x="262.3" y="98.4">GND</text>
<text x="36.8" y="105.7">RXO</text>
<text x="36.8" y="103.5">TXI</text>
<text x="39.4" y="103.5">ch2</text>
<text x="39.9" y="105.7">ch2</text>
<text x="36.2" y="108.8">RXI</text>
<text x="37.3" y="111.3">GND</text>
<text x="38.9" y="108.8">ch2</text>
<text x="42.6" y="119.7">GND</text>
<text x="57.7" y="132.1" transform="rotate(-90 57.7 132.1)">GND</text>
</g>
</svg>
